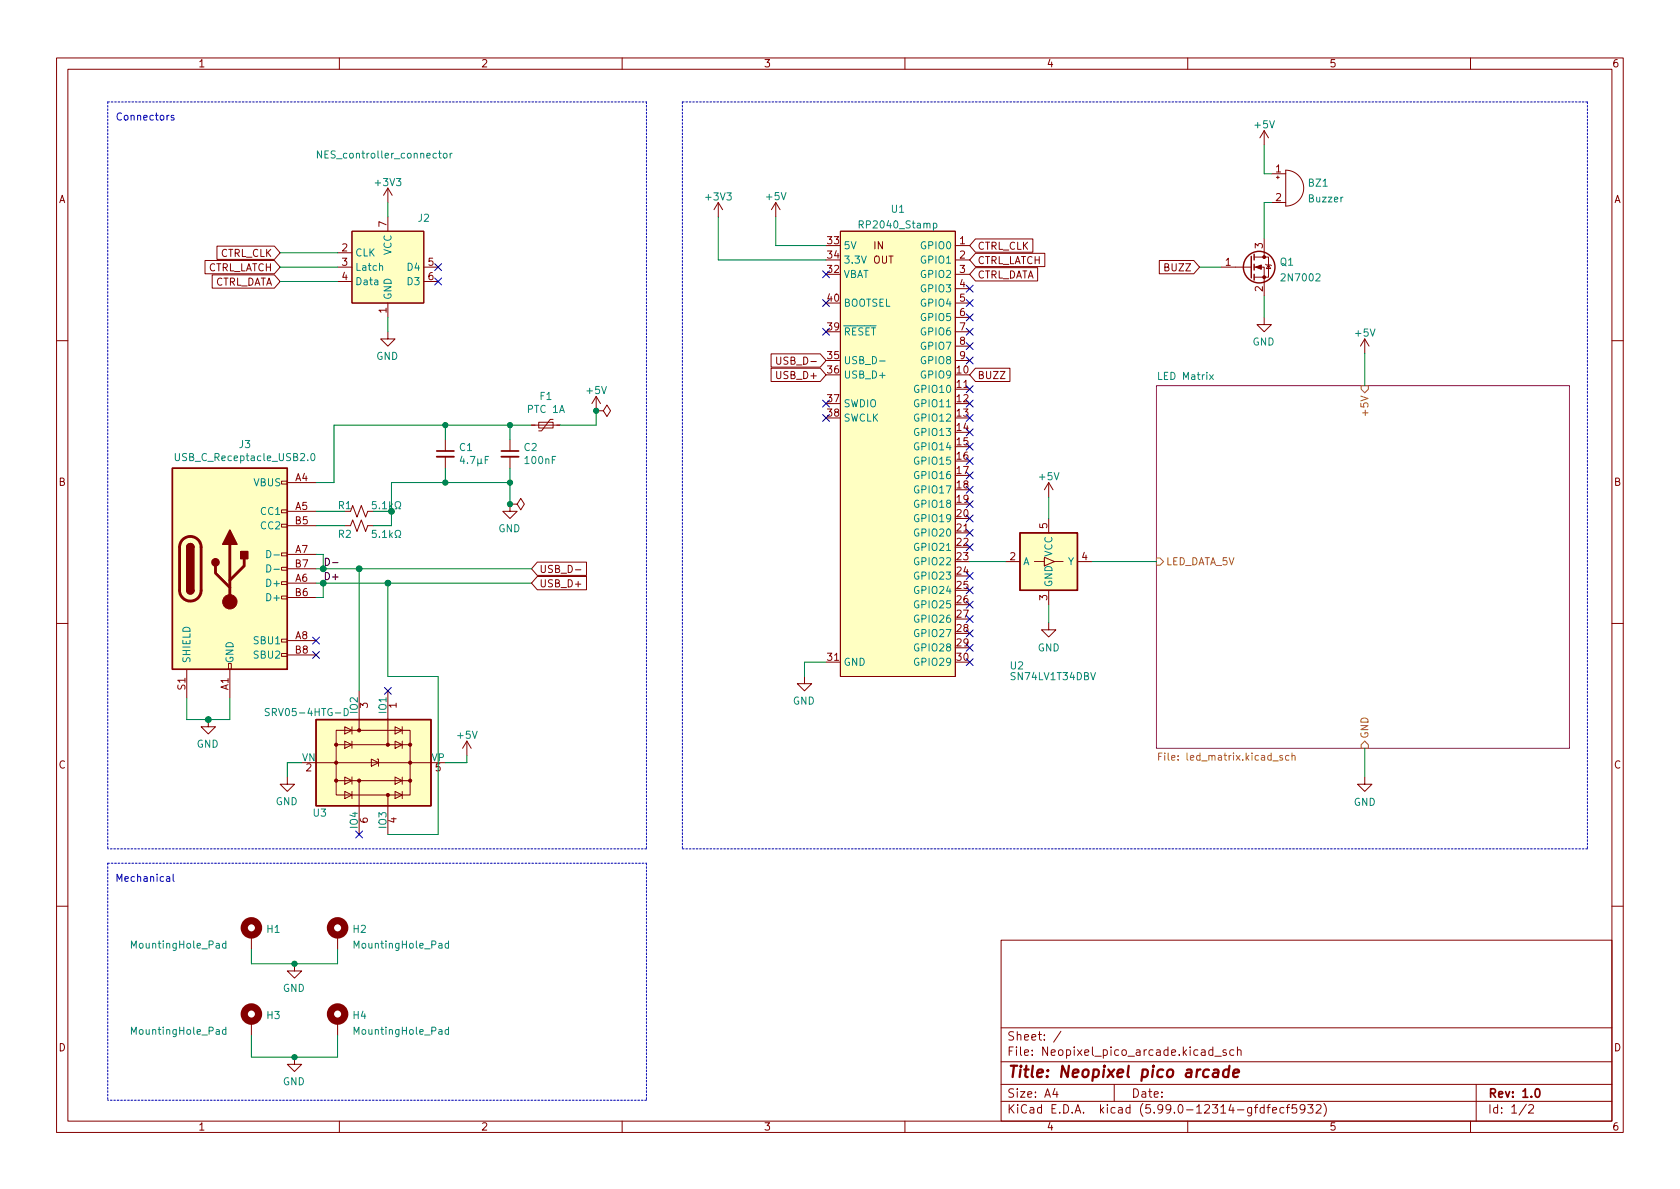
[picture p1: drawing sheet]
<svg xmlns="http://www.w3.org/2000/svg" width="297mm" height="210mm" viewBox="0 0 297 210" stroke-linecap="round" stroke-linejoin="round" font-family="sans-serif">
<g fill="none" stroke="#840000" stroke-width=".18">
<path d="M10 10.2h277v190.1h-277zM12 12.2h273v186.1h-273zM60 10.2v2M110 10.2v2M160 10.2v2M210 10.2v2M260 10.2v2M68.6 33.3v2.5M68.6 38.3v2.6M68.6 33.3l-.8 1.2M68.6 33.3l.7 1.2M127 35.8l-.8 1.3"/>
<path d="M127 35.8v2.5M127 35.8l.8 1.3M137.2 35.8l-.8 1.3M137.2 35.8v2.5M137.2 35.8l.7 1.3M223.5 23.1l-.7 1.3M223.5 23.1v2.5M223.5 23.1l.8 1.3M224.8 30.7h2.5M224.8 35.8h2.5M225.7 31.4h.5M225.9 31.1v.5"/>
<path d="M227.3 30.1a3.2 3.2 0 0 1 3.2 3.2 3.2 3.2 0 0 1-3.2 3.1zM36.2 46.1h12.3l1 1.1-1 1.2h-12.3zM37.5 48.6h11l1 1.2-1 1.2h-11zM38.4 43.5h10.1l1 1.2-1 1.2h-10.1zM59.7 47.2h2.5M59.7 44.7h2.5M59.7 49.8h2.5M62.2 40.9h12.7v12.7h-12.7zM68.6 58.7v1.2h-1.3l1.3 1.3 1.2-1.3h-1.2M68.6 53.6v2.5M74.9 47.2h2.6M74.9 49.8h2.6"/>
<path d="M148.6 40.9h20.3v78.7h-20.3zM168.9 43.4h2.5M168.9 46h2.5M168.9 48.5h2.5M168.9 51h2.5M168.9 53.6h2.5M168.9 56.1h2.5M168.9 58.7h2.5M172.5 42.3h10.1v2.3h-10.1l-1.1-1.2zM172.5 44.8h12.2v2.3h-12.2l-1.1-1.1zM172.5 47.3h11v2.4h-11l-1.1-1.2zM205 46.1h6.1l1 1.1-1 1.2h-6.1z"/>
<path d="M215.9 47.2h5.3M221.7 47.2h1.8v5.1M221.7 45.5h2.6v3.5h-2.6M223.5 56.1v1.3h-1.3l1.3 1.3 1.3-1.3h-1.3M223.5 42.2v3.3M223.8 46.7l.1 .2h.8l.1 .1M224.3 46.9l.4 .6h-.8zM241.3 59.9l-.8 1.3M241.3 59.9v2.6M241.3 59.9l.8 1.3M10 60.2h2M78.7 77.7v2.1"/>
<path d="M90.2 77.7v2.1M94 75.2h5.1M95.2 74.7h2.6v1h-2.6zM97.8 74.2h-.5l-1.5 2h-.6M105.4 72.6h1.3l.6-1 .6 1-.6 1.1-.6-1.1M105.4 72.6h.1M105.4 70.1l-.8 1.3M105.4 70.1v2.5M105.4 70.1l.8 1.3M136.3 65.1h8.7l1 1.2-1 1.2h-8.7zM136.3 62.6h8.7l1 1.1-1 1.2h-8.7zM137.3 63.1v1.1l.3 .2h.3l.1-.2v-1.1"/>
<path d="M168.9 68.8h2.5M168.9 61.2h2.5M168.9 63.7h2.5M172.5 65.1h6.1v2.4h-6.1l-1.1-1.2zM285 60.2h2M49.8 97.8h1v.5h-1zM49.8 92.7h1v.5h-1zM49.8 90.2h1v.5h-1zM49.8 85.1h1v.5h-1zM50.8 85.3h5.1M50.8 90.4h5.1M50.8 98h5.1"/>
<path d="M50.8 93h5.1M61 93h1l.4-1.1 .7 2.1 .8-2.1 .7 2.1 .4-1h1M62 90.4l.4-1 .7 2 .8-2 .7 2 .4-1h1M78.7 80.8v2M90.2 89.1h1.2l.7-1 .6 1-.6 1.1-.7-1.1M90.2 89.1h.1M90.2 89.1v1.3h-1.3l1.3 1.3 1.2-1.3h-1.2M90.2 80.8v2M95 99.4h8.7v2.4h-8.7l-1-1.2zM168.9 94.2h2.5M177.8 99.3h2.5M182.9 99.3h1.8"/>
<path d="M184.7 98.5l1.7 .8-1.7 .8zM185.4 85.3l-.7 1.3M185.4 85.3v2.6M185.4 91.7v2.5M185.4 85.3l.8 1.3M186.4 99.3h1.6M190.5 99.3h2.5M10 110.2h2M33 118.4v5M40.4 117.3h.5v1.1h-.5zM40.6 118.4v5M49.8 115.6h1v.5h-1z"/>
<path d="M49.8 113h1v.5h-1zM49.8 105.4h1v.5h-1zM49.8 102.9h1v.5h-1zM49.8 100.3h1v.5h-1zM50.8 103.1h5.1M50.8 113.3h5.1M50.8 105.7h5.1M50.8 100.6h5.1M50.8 115.8h5.1M95 101.9h8.7v2.4h-8.7l-1-1.2zM101.7 100.8h1M142.2 119.6v1.3h-1.2l1.2 1.3 1.3-1.3h-1.3"/>
<path d="M146 117.1h2.6M185.4 110.1v1.3h-1.3l1.3 1.2 1.3-1.2h-1.3M185.4 104.4v2.5M285 110.2h2M36.8 127.2v1.3h-1.2l1.2 1.3 1.3-1.3h-1.3M50.8 137.4v1.3h-1.3l1.3 1.2 1.3-1.2h-1.3M55.9 134.9h20.3M59.4 129.2h13.1v11.4h-13.1zM59.4 131.7h13.1M59.4 138h13.1M61 128.5l1.2 .7-1.2 .6zM61 131.1l1.2 .6-1.2 .6z"/>
<path d="M61 137.4l1.2 .6-1.2 .7zM61 139.9l1.2 .7-1.2 .6zM62.2 128.5v1.3M62.2 131.1v1.2M62.2 137.4v1.3M62.2 139.9v1.3M63.5 122.2v7M63.5 138v9.6M65.7 134.2l1.2 .7-1.2 .6zM66.7 134.2h.2v1.3M68.6 122.2v9.5M69.8 128.5l1.3 .7-1.3 .6z"/>
<path d="M69.8 131.1l1.3 .6-1.3 .6zM69.8 137.4l1.3 .6-1.3 .7zM69.8 139.9l1.3 .7-1.3 .6zM71.1 128.5v1.3M71.1 131.1v1.2M71.1 137.4v1.3M71.1 139.9v1.3M82.5 131.1l-.7 1.2M82.5 131.1v2.5M82.5 131.1l.8 1.2M241.3 137.4v1.3h-1.3l1.3 1.2 1.3-1.2h-1.3M68.6 140.6v7"/>
<path d="M10 160.2h2M44.4 165.3v2.6M52.1 170.4v1.3h-1.3l1.3 1.3 1.2-1.3h-1.2M59.7 165.3v2.6M177 166.3h108v32h-108zM285 160.2h2M44.4 180.6v2.5M52.1 186.9v1.3h-1.3l1.3 1.3 1.2-1.3h-1.2M59.7 180.6v2.5M60 198.3v2M110 198.3v2M160 198.3v2"/>
<path d="M177 194.8h108M177 191.8h108M177 187.8h108M177 181.8h108M186.5 192.5l-.4 1h1M186.9 193v1M187.6 182.4l-1.3 1.9M197 191.8v3M210 198.3v2M214.4 185.7l-.4-.1-.3 .3v.4l.2 .3h.5M214.4 185.1v1.5M214.8 186.8h1.1"/>
<path d="M216.8 185.7l-.4-.1-.2 .2 .1 .3 .5 .1v.4h-.6M218.1 185.7l-.4-.1-.3 .3v.4l.2 .3h.5M218.8 185.8l.2-.2 .4 .1v.9M218.8 185.1v1.5M223.5 195.9l-.4-.1-.3 .3v.4l.1 .3h.6M223.5 195.3v1.5M224 195.8h.6M224.6 195.3l-.4 .2v1.3M225 196.3l.7-.1-.1-.3-.4-.1-.2 .2 .1 .8h.5M227 195.9l-.4-.1-.3 .3v.4l.1 .3h.6M227.4 195.8h.6M228 195.3l-.4 .2v1.3"/>
<path d="M229.2 195.3h-.7l-.1 .7 .2-.1 .5 .1 .2 .2-.1 .5-.2 .1-.6-.1M230.7 196l-.3 .3-.4-.1-.1-.2 .1-.6 .4-.1 .2 .2a.99 .99 0 0 1-.3 1.3h-.3M231.2 195.3h.9l-.5 .6 .5 .1v.7l-.2 .1h-.5l-.2-.1M232.7 195.5l.6-.2 .2 .2 .1 .3-1 1h1M234.1 195.1a1.72 1.72 0 0 1 0 2.3M260 198.3v2M261 191.8v6.5M269.9 195.3l-1.3 1.9M270.3 195.5l.6-.2 .2 .2 .1 .3-1 1h1"/>
</g>
<path d="M77.2 79.8h3.1M88.6 79.8h3.1M271.6 192.6l.2-.1a.82 .82 0 0 1 .6 .7 .82 .82 0 0 1-.3 .8h-.2a.81 .81 0 0 1-.6-.6 .81 .81 0 0 1 .3-.8z" fill="none" stroke="#840000" stroke-width=".3"/>
<path d="M214.6 189.2l.2-.1 .6 .1-.1 1.3M215.4 189.6l-.6 .1a.4 .4 0 0 0-.4 .3 .4 .4 0 0 0 .3 .5l.6-.1M217.3 189.2a.66 .66 0 0 0-1 .3l-.1 .6 .2 .3 .2 .1 .5-.1M217.4 188.5l-.3 2M218.1 189.8l.9-.2v-.4l-.6-.1-.3 .3v1l.2 .1 .6-.1" fill="none" stroke="#840000" stroke-width=".4"/>
<path d="M204.5 68.2h73v64.1h-73z" fill="#fff" stroke="#fff" stroke-width=".18"/>
<path d="M204.5 68.2h73v64.1h-73z" fill="none" stroke="#840084" stroke-width=".18"/>
<path d="M240.7 68.2h1.2v.6l-.6 .7-.6-.7zM204.5 98.7h.6l.6 .6-.6 .6h-.6zM204.9 133.8h.4M205.5 133.2h-.6v1.2M226.7 133.6h-.3l-.1 .2v.2l.4 .1v.3h-.4M227.9 133.6h-.4l-.2 .2 .1 .6h.5M228.4 133.7l.2-.1h.3l.1 .8M228.4 133.2v1.2M241.3 131.1l.6 .6v.6h-1.2v-.6z" fill="none" stroke="#848400" stroke-width=".18"/>
<g fill="none" stroke="#008484" stroke-width=".18">
<path d="M56.8 26.7v1.3l-.7-1.3v1.3M78.4 27.2l.2-.1 .4 .1v.5l-.1 .2-.3 .1-.2-.2zM79.6 27.1v.9M79.9 27.1l-.3 .2M165 39.5h.4l.2 .2-.1 .6h-.5M67.1 47.1l.2-.1h.3l.1 .8M155.5 63.8h1M213.9 66.3l.6 .8M214.5 66.3l-.6 .8M31 80.2v1l.2 .3h.3l.2-.3v-1M47.2 97.3a.64 .64 0 0 1 .7 .7 .64 .64 0 0 1-.7 .6zM47.2 99.9a.64 .64 0 0 1 .7 .6 .64 .64 0 0 1-.7 .7z"/>
<path d="M48.4 98.1h1M55.1 80.3l.2-.1a.68 .68 0 0 1 .4 .6 .68 .68 0 0 1-.4 .7 .84 .84 0 0 1-.2-1.2zM66.5 88.7h-.6l-.1 .6 .2-.1h.4l.1 .2v.4l-.2 .2-.5-.2M66.5 93.8h-.6l-.1 .6 .2-.1h.4l.1 .2v.4l-.2 .2-.5-.2M67.1 89.8v.2M67.1 94.9v.2M67.6 89.1l.4-.4v1.3M67.6 94.1l.4-.3v1.3M67.6 90h.8M67.6 95.1h.8M68.9 88.7v1.3M68.9 93.8v1.3"/>
<path d="M69 89.5l.4 .5M69 94.6l.4 .5M69.4 89.1l-.5 .5M69.4 94.2l-.5 .5M69.9 90h.3v-.3a.54 .54 0 0 1-.3-.7 .54 .54 0 0 1 .8-.2 .58 .58 0 0 1-.2 .9v.3h.3M69.9 95.1h.3v-.3a.54 .54 0 0 1-.3-.7 .54 .54 0 0 1 .8-.3 .58 .58 0 0 1-.2 1v.3h.3M81.7 80.7l-.3 .9h.8M82 81.1v.9M82.7 81.9v.1M83.1 80.7h.9l-.6 1.3M84.5 81.1v1.3M85.1 81.8l.2 .2"/>
<path d="M85.1 81.1l-.1 .8-.3 .1-.2-.2M85.8 81.3h.4M86.4 80.7h-.6v1.3M48.4 100.7h1M47.6 125.3h-.5l-.2 .1v.4l.6 .2 .1 .3-.2 .3-.5-.1M60.9 125.3a.64 .64 0 0 1 .7 .6 .64 .64 0 0 1-.7 .7zM39.9 166.9l-.3-.1-.3 .3 .1 .5h.5M39.9 166.4v1.3M79.3 166.9l-.4-.1-.2 .3 .1 .5h.5M79.3 166.4v1.3M39.9 182.1h-.3l-.3 .2 .1 .5h.5M39.9 181.6v1.3"/>
<path d="M79.3 182.1h-.4l-.2 .2 .1 .5h.5M79.3 181.6v1.3"/>
</g>
<g fill="#ffffc2" stroke="#ffffc2" stroke-width=".18">
<path d="M30.5 82.8h20.3v35.6h-20.3z"/>
<path d="M55.9 127.2h20.3v15.3h-20.3z"/>
<path d="M62.2 40.9h12.7v12.7h-12.7z"/>
<path d="M148.6 40.9h20.3v78.7h-20.3z"/>
<path d="M180.3 94.2h10.2v10.2h-10.2z"/>
</g>
<g fill="none" stroke="#840000" stroke-width=".25">
<path d="M221.2 45.3v3.8M221.7 45v1M221.7 46.7v1M221.7 48.5v1M30.5 82.8h20.3v35.6h-20.3zM33 96.8a.64 .64 0 0 1 .7-.7 .64 .64 0 0 1 .6 .7M180.3 94.2h10.2v10.2h-10.2zM33 104.4a.64 .64 0 0 0 .7 .6 .64 .64 0 0 0 .6-.6M55.9 127.2h20.3v15.3h-20.3z"/>
<circle cx="222.6" cy="47.2" r="2.79"/>
</g>
<path d="M32.3 95.4a1.91 1.91 0 0 1 2.1-.4 1.91 1.91 0 0 1 1.2 1.8v7.6a1.91 1.91 0 0 1-1.9 1.9 1.91 1.91 0 0 1-2-1.9l.1-7.8 .1-.6zM40.6 96.3v10.1M43.2 98.8v1.3l-2.6 2.5M38.1 100.1v1.2l2.5 2.6" fill="none" stroke="#840000" stroke-width=".51"/>
<g fill="#840000" stroke="#840000" stroke-width=".25">
<path d="M33 104.4h1.3a.64 .64 0 0 1-.6 .6 .64 .64 0 0 1-.7-.6z"/>
<path d="M33.2 96.3a.64 .64 0 0 1 .7-.1 .64 .64 0 0 1 .4 .6h-1.3z"/>
<path d="M33 96.8h1.3v7.6h-1.3z"/>
<path d="M42.5 97.5h1.3v1.3h-1.3z"/>
<path d="M40.6 93.7l1.3 2.6h-2.5z"/>
<circle cx="38.1" cy="99.4" r=".63"/>
</g>
<g fill="#840000" stroke="#840000" stroke-width=".18">
<path d="M222 47.2l1-.3v.7z"/>
<circle cx="40.6" cy="106.4" r="1.27"/>
<circle cx="63.5" cy="129.2" r=".28"/>
<circle cx="59.4" cy="131.7" r=".28"/>
<circle cx="68.6" cy="131.7" r=".28"/>
<circle cx="72.5" cy="131.7" r=".28"/>
<circle cx="59.4" cy="134.9" r=".28"/>
<circle cx="72.5" cy="134.9" r=".28"/>
<circle cx="59.4" cy="138" r=".28"/>
<circle cx="63.5" cy="138" r=".28"/>
<circle cx="72.5" cy="138" r=".28"/>
<circle cx="68.6" cy="140.6" r=".28"/>
<circle cx="223.5" cy="49" r=".25"/>
<circle cx="223.5" cy="45.5" r=".25"/>
</g>
<g fill="none" stroke="#840000" stroke-width="1.3">
<circle cx="44.4" cy="179.3" r="1.27"/>
<circle cx="44.4" cy="164.1" r="1.27"/>
<circle cx="59.7" cy="179.3" r="1.27"/>
<circle cx="59.7" cy="164.1" r="1.27"/>
</g>
<path d="M77.2 80.8h3.1M88.6 80.8h3.1" fill="none" stroke="#840000" stroke-width=".33"/>
<path d="M57.5 98.7a.64 .64 0 0 1 .8 .6 .64 .64 0 0 1-.8 .7zM58.8 99.5h1" fill="none" stroke="#000" stroke-width=".18"/>
<path d="M21.5 20.1a.6 .6 0 0 0-.9 .4 .6 .6 0 0 0 .6 .7l.3-.1M29.5 155.1h.5v.8M30 155.3l-.4 .1-.2 .2 .2 .3 .4-.1M30.6 154.6v1.1l.2 .2" fill="none" stroke="#0000c2" stroke-width=".18"/>
<path d="M19 18h95.3M19 18v132.1M114.3 18v132.1M120.6 18h160.1M120.6 18v132.1M280.7 18v132.1M19 152.6v42M19 152.6h95.3M114.3 152.6v42M114.3 150.1h-95.3M280.7 150.1h-160.1M114.3 194.6h-95.3" fill="none" stroke="#0000c2" stroke-width=".18" stroke-dasharray=".3 .3"/>
<g fill="none" stroke="#008400" stroke-width=".18">
<path d="M68.6 35.8v2.5M127 38.3v7.7h19M137.2 38.3v5.1h8.8M223.5 25.6v5.1h1.3M224.8 35.8h-1.3v6.4M49.5 44.7h10.2M49.5 49.8h10.2M49.5 47.2h10.2M68.6 56.1v2.6M212.1 47.2h3.8M223.5 52.3v3.8M78.7 75.2v2.5"/>
<path d="M90.2 75.2v2.5M94 75.2h-34.9v10.1h-3.2M105.4 72.6v2.6h-6.3M241.3 62.5v5.7M55.9 90.4h5.1M55.9 93h5.1M55.9 98h1.2v2.6M66 90.4h3.2M78.7 82.8v2.5M90.2 85.3h-21v7.7h-3.2M90.2 82.8v6.3M171.4 99.3h6.4"/>
<path d="M185.4 87.9v3.8M193 99.3h11.5M55.9 100.6h38.1M55.9 103.1h38.1M57.1 103.1v2.6h-1.2M63.5 100.6v21.6M68.6 103.1v16.5h8.9v28h-8.9M146 117.1h-3.8v2.5M185.4 106.9v3.2M33 123.4v3.8h7.6v-3.8M53.3 134.9h-2.5v2.5M82.5 133.6v1.3h-3.8"/>
<path d="M241.3 132.3v5.1M44.4 167.9v2.5h15.3v-2.5M44.4 183.1v3.8h15.3v-3.8"/>
</g>
<g fill="none" stroke="#000084" stroke-width=".18">
<path d="M76.9 49.2l1.2 1.2M76.9 46.6l1.2 1.2M78.1 49.2l-1.2 1.2M78.1 46.6l-1.2 1.2M145.4 58.1l1.3 1.2M145.4 53l1.3 1.2M145.4 47.9l1.3 1.2M146.7 58.1l-1.3 1.2M146.7 53l-1.3 1.2M146.7 47.9l-1.3 1.2M170.8 55.5l1.3 1.2M170.8 58.1l1.3 1.2"/>
<path d="M170.8 53l1.3 1.2M170.8 50.4l1.3 1.3M172.1 55.5l-1.3 1.2M172.1 58.1l-1.3 1.2M172.1 53l-1.3 1.2M172.1 50.4l-1.3 1.3M145.4 70.8l1.3 1.2M145.4 73.3l1.3 1.2M146.7 70.8l-1.3 1.2M146.7 73.3l-1.3 1.2M170.8 60.6l1.3 1.2M170.8 63.1l1.3 1.3"/>
<path d="M170.8 68.2l1.3 1.2M170.8 78.4l1.3 1.2M170.8 75.8l1.3 1.3M170.8 73.3l1.3 1.2M170.8 70.8l1.3 1.2M172.1 60.6l-1.3 1.2M172.1 63.1l-1.3 1.3M172.1 68.2l-1.3 1.2M172.1 78.4l-1.3 1.2M172.1 75.8l-1.3 1.3M172.1 73.3l-1.3 1.2M172.1 70.8l-1.3 1.2"/>
<path d="M170.8 96.2l1.3 1.2M170.8 93.6l1.3 1.2M170.8 91.1l1.3 1.2M170.8 88.5l1.3 1.3M170.8 86l1.3 1.2M170.8 83.5l1.3 1.2M170.8 80.9l1.3 1.2M172.1 96.2l-1.3 1.2M172.1 93.6l-1.3 1.2M172.1 91.1l-1.3 1.2M172.1 88.5l-1.3 1.3M172.1 86l-1.3 1.2"/>
<path d="M172.1 83.5l-1.3 1.2M172.1 80.9l-1.3 1.2M55.3 112.7l1.2 1.2M55.3 115.2l1.2 1.2M56.5 112.7l-1.2 1.2M56.5 115.2l-1.2 1.2M170.8 106.3l1.3 1.2M170.8 116.5l1.3 1.2M170.8 113.9l1.3 1.3M170.8 108.9l1.3 1.2M170.8 111.4l1.3 1.2M170.8 103.8l1.3 1.2"/>
<path d="M170.8 101.2l1.3 1.3M172.1 106.3l-1.3 1.2M172.1 116.5l-1.3 1.2M172.1 113.9l-1.3 1.3M172.1 108.9l-1.3 1.2M172.1 111.4l-1.3 1.2M172.1 103.8l-1.3 1.2M172.1 101.2l-1.3 1.3M68 121.6l1.2 1.2M69.2 121.6l-1.2 1.2M62.9 147l1.2 1.2M64.1 147l-1.2 1.2"/>
</g>
<g fill="#008400" stroke="#008400" stroke-width=".18">
<circle cx="78.7" cy="85.3" r=".46"/>
<circle cx="90.2" cy="85.3" r=".46"/>
<circle cx="90.2" cy="89.1" r=".46"/>
<circle cx="90.2" cy="75.2" r=".46"/>
<circle cx="105.4" cy="72.6" r=".46"/>
<circle cx="52.1" cy="170.4" r=".46"/>
<circle cx="52.1" cy="186.9" r=".46"/>
<circle cx="36.8" cy="127.2" r=".51"/>
<circle cx="57.2" cy="100.6" r=".51"/>
<circle cx="63.5" cy="100.6" r=".51"/>
<circle cx="68.6" cy="103.1" r=".51"/>
<circle cx="57.2" cy="103.1" r=".51"/>
<circle cx="69.2" cy="90.4" r=".51"/>
<circle cx="78.7" cy="75.2" r=".46"/>
</g>
<text font-size="2.8" fill="#840000" x="178" y="190.6">Title: Neopixel pico arcade</text>
<g font-size="2.1" fill="#840000">
<text x="178" y="184">Sheet: /</text>
<text x="178" y="186.7">File: Neopixel_pico_arcade.kicad_sch</text>
<text x="178" y="196.9">KiCad E.D.A. kicad (5.99.0-12314-gfdfecf5932)</text>
<text x="178" y="194.1">Size: A4</text>
<text x="200" y="194.1">Date:</text>
<text x="263" y="194.1">Rev: 1.0</text>
<text x="263" y="196.9">Id: 1/2</text>
</g>
<g font-size="1.8" fill="#840000">
<text x="35" y="11.9">1</text>
<text x="85" y="11.9">2</text>
<text x="135" y="11.9">3</text>
<text x="185" y="11.9">4</text>
<text x="235" y="11.9">5</text>
<text x="285" y="11.9">6</text>
<text x="10.3" y="35.9">A</text>
<text x="225.6" y="30.5">1</text>
<text x="225.6" y="35.6">2</text>
<text x="285.3" y="35.9">A</text>
<text x="68.3" y="40.1" transform="rotate(-90 68.3 40.1)">7</text>
<text x="36.5" y="48">CTRL_LATCH</text>
<text x="38.9" y="45.4">CTRL_CLK</text>
<text x="60.5" y="44.4">2</text>
<text x="60.5" y="47">3</text>
<text x="75.7" y="47">5</text>
<text x="146.3" y="43.2">33</text>
<text x="146.3" y="45.7">34</text>
<text x="154.3" y="46.6">OUT</text>
<text x="154.5" y="44.1">IN</text>
<text x="169.7" y="43.2">1</text>
<text x="169.7" y="45.7">2</text>
<text x="172.8" y="44.2">CTRL_CLK</text>
<text x="172.8" y="46.7">CTRL_LATCH</text>
<text x="206" y="48">BUZZ</text>
<text x="216.7" y="47">1</text>
<text x="223.3" y="43.9" transform="rotate(-90 223.3 43.9)">3</text>
<text x="37.6" y="50.5">CTRL_DATA</text>
<text x="60.5" y="49.5">4</text>
<text x="75.7" y="49.5">6</text>
<text x="146.3" y="48.3">32</text>
<text x="146.3" y="53.3">40</text>
<text x="169.7" y="48.3">3</text>
<text x="169.7" y="50.8">4</text>
<text x="169.7" y="53.3">5</text>
<text x="172.8" y="49.2">CTRL_DATA</text>
<text x="223.3" y="51.5" transform="rotate(-90 223.3 51.5)">2</text>
<text x="68.3" y="55.4" transform="rotate(-90 68.3 55.4)">1</text>
<text x="146.3" y="58.4">39</text>
<text x="169.7" y="55.9">6</text>
<text x="169.7" y="58.4">7</text>
<text x="138.1" y="64.5">USB_D-</text>
<text x="146.3" y="63.5">35</text>
<text x="169.7" y="61">8</text>
<text x="169.7" y="63.5">9</text>
<text x="137.7" y="67">USB_D+</text>
<text x="146.3" y="66">36</text>
<text x="146.3" y="71.1">37</text>
<text x="169.2" y="66">10</text>
<text x="169.2" y="68.6">11</text>
<text x="169.2" y="71.1">12</text>
<text x="172.8" y="67">BUZZ</text>
<text x="146.3" y="73.7">38</text>
<text x="169.2" y="73.7">13</text>
<text x="169.2" y="76.2">14</text>
<text x="169.2" y="78.7">15</text>
<text x="169.2" y="81.3">16</text>
<text x="169.2" y="83.8">17</text>
<text x="10.3" y="85.9">B</text>
<text x="52.2" y="85.1">A4</text>
<text x="169.2" y="86.4">18</text>
<text x="169.2" y="88.9">19</text>
<text x="285.3" y="85.9">B</text>
<text x="52.2" y="90.2">A5</text>
<text x="52.2" y="92.7">B5</text>
<text x="169.2" y="91.4">20</text>
<text x="169.2" y="94">21</text>
<text x="185.2" y="93.5" transform="rotate(-90 185.2 93.5)">5</text>
<text x="52.2" y="97.8">A7</text>
<text x="52.2" y="100.3">B7</text>
<text x="95.3" y="101.3">USB_D-</text>
<text x="169.2" y="96.5">22</text>
<text x="169.2" y="99.1">23</text>
<text x="169.2" y="101.6">24</text>
<text x="178.6" y="99.1">2</text>
<text x="191.3" y="99.1">4</text>
<text x="52.2" y="102.9">A6</text>
<text x="52.2" y="105.4">B6</text>
<text x="95.3" y="103.8">USB_D+</text>
<text x="169.2" y="104.1">25</text>
<text x="169.2" y="106.7">26</text>
<text x="185.2" y="106.2" transform="rotate(-90 185.2 106.2)">3</text>
<text x="52.2" y="113">A8</text>
<text x="169.2" y="109.2">27</text>
<text x="169.2" y="111.8">28</text>
<text x="52.2" y="115.6">B8</text>
<text x="146.3" y="116.8">31</text>
<text x="169.2" y="114.3">29</text>
<text x="169.2" y="116.8">30</text>
<text x="32.8" y="122" transform="rotate(-90 32.8 122)">S1</text>
<text x="40.4" y="122" transform="rotate(-90 40.4 122)">A1</text>
<text x="65" y="125.2" transform="rotate(-90 65 125.2)">3</text>
<text x="70.1" y="125.2" transform="rotate(-90 70.1 125.2)">1</text>
<text x="10.3" y="135.9">C</text>
<text x="54.1" y="136.4">2</text>
<text x="77" y="136.4">5</text>
<text x="285.3" y="135.9">C</text>
<text x="65" y="145.5" transform="rotate(-90 65 145.5)">6</text>
<text x="70.1" y="145.5" transform="rotate(-90 70.1 145.5)">4</text>
<text x="10.3" y="185.9">D</text>
<text x="285.3" y="185.9">D</text>
<text x="35" y="199.9">1</text>
<text x="85" y="199.9">2</text>
<text x="135" y="199.9">3</text>
<text x="185" y="199.9">4</text>
<text x="235" y="199.9">5</text>
<text x="285" y="199.9">6</text>
</g>
<g font-size="1.8" fill="#0000c2">
<text x="21.3" y="21.3">Connectors</text>
<text x="20.3" y="155.9">Mechanical</text>
</g>
<g font-size="1.8" fill="#008484">
<text x="221.9" y="22.7">+5V</text>
<text x="56.8" y="28">NES_controller_connector</text>
<text x="66.5" y="32.9">+3V3</text>
<text x="124.9" y="35.4">+3V3</text>
<text x="135.6" y="35.4">+5V</text>
<text x="231.4" y="33">BZ1</text>
<text x="231.5" y="35.8">Buzzer</text>
<text x="73.9" y="39.2">J2</text>
<text x="152.4" y="40.4">RP2040_Stamp</text>
<text x="157.6" y="37.6">U1</text>
<text x="62.7" y="45.3">CLK</text>
<text x="62.7" y="47.9">Latch</text>
<text x="69.2" y="45.1" transform="rotate(-90 69.2 45.1)">VCC</text>
<text x="72.2" y="47.9">D4</text>
<text x="149.1" y="44.1">5V</text>
<text x="149.1" y="46.6">3.3V</text>
<text x="163" y="44.1">GPIO0</text>
<text x="163" y="46.6">GPIO1</text>
<text x="226.4" y="47">Q1</text>
<text x="62.7" y="50.4">Data</text>
<text x="69.2" y="53.1" transform="rotate(-90 69.2 53.1)">GND</text>
<text x="72.2" y="50.4">D3</text>
<text x="149.1" y="49.1">VBAT</text>
<text x="163" y="49.1">GPIO2</text>
<text x="163" y="51.7">GPIO3</text>
<text x="226.9" y="49.7">2N7002</text>
<text x="149.1" y="59.3">~{RESET}</text>
<text x="149.1" y="54.2">BOOTSEL</text>
<text x="163" y="54.2">GPIO4</text>
<text x="163" y="56.8">GPIO5</text>
<text x="163" y="59.3">GPIO6</text>
<text x="239.7" y="59.5">+5V</text>
<text x="66.5" y="63.6">GND</text>
<text x="149.1" y="64.4">USB_D-</text>
<text x="163" y="61.8">GPIO7</text>
<text x="163" y="64.4">GPIO8</text>
<text x="221.4" y="61.1">GND</text>
<text x="95.5" y="70.7">F1</text>
<text x="103.8" y="69.7">+5V</text>
<text x="149.1" y="66.9">USB_D+</text>
<text x="162" y="69.5">GPIO10</text>
<text x="163" y="66.9">GPIO9</text>
<text x="205" y="67.2">LED Matrix</text>
<text x="93.4" y="73">PTC 1A</text>
<text x="149.1" y="72">SWDIO</text>
<text x="149.1" y="74.5">SWCLK</text>
<text x="162" y="72">GPIO11</text>
<text x="162" y="74.5">GPIO12</text>
<text x="162" y="77.1">GPIO13</text>
<text x="31.6" y="81.5">USB_C_Receptacle_USB2.0</text>
<text x="42.3" y="79.2">J3</text>
<text x="81.3" y="79.7">C1</text>
<text x="92.7" y="79.7">C2</text>
<text x="93" y="82">100nF</text>
<text x="162" y="79.6">GPIO14</text>
<text x="162" y="82.2">GPIO15</text>
<text x="44.9" y="86">VBUS</text>
<text x="162" y="84.7">GPIO16</text>
<text x="162" y="87.2">GPIO17</text>
<text x="162" y="89.8">GPIO18</text>
<text x="183.8" y="84.9">+5V</text>
<text x="46.2" y="91.1">CC1</text>
<text x="46.2" y="93.6">CC2</text>
<text x="59.8" y="90">R1</text>
<text x="59.8" y="95.1">R2</text>
<text x="88.1" y="94.1">GND</text>
<text x="162" y="92.3">GPIO19</text>
<text x="162" y="94.9">GPIO20</text>
<text x="162" y="97.4">GPIO21</text>
<text x="162" y="99.9">GPIO22</text>
<text x="180.8" y="99.9">A</text>
<text x="186.1" y="98.5" transform="rotate(-90 186.1 98.5)">VCC</text>
<text x="188.8" y="99.9">Y</text>
<text x="47.5" y="103.8">D+</text>
<text x="47.5" y="106.3">D+</text>
<text x="162" y="102.5">GPIO23</text>
<text x="162" y="105">GPIO24</text>
<text x="162" y="107.6">GPIO25</text>
<text x="186.1" y="103.9" transform="rotate(-90 186.1 103.9)">GND</text>
<text x="45.1" y="113.9">SBU1</text>
<text x="162" y="110.1">GPIO26</text>
<text x="162" y="112.6">GPIO27</text>
<text x="33.7" y="117.3" transform="rotate(-90 33.7 117.3)">SHIELD</text>
<text x="41.3" y="117.3" transform="rotate(-90 41.3 117.3)">GND</text>
<text x="45.1" y="116.5">SBU2</text>
<text x="149.1" y="117.7">GND</text>
<text x="162" y="115.2">GPIO28</text>
<text x="162" y="117.7">GPIO29</text>
<text x="178.7" y="118.4">U2</text>
<text x="183.5" y="115.2">GND</text>
<text x="140.2" y="124.6">GND</text>
<text x="178.9" y="120.3">SN74LV1T34DBV</text>
<text x="47.8" y="126.6">SRV05-4HTG-D</text>
<text x="63.2" y="126.1" transform="rotate(-90 63.2 126.1)">IO2</text>
<text x="68.3" y="126.1" transform="rotate(-90 68.3 126.1)">IO1</text>
<text x="81" y="130.6">+5V</text>
<text x="34.8" y="132.2">GND</text>
<text x="53.4" y="134.6">VN</text>
<text x="76.3" y="134.6">VP</text>
<text x="48.7" y="142.4">GND</text>
<text x="239.3" y="142.5">GND</text>
<text x="55.4" y="144.4">U3</text>
<text x="63.2" y="146.5" transform="rotate(-90 63.2 146.5)">IO4</text>
<text x="68.3" y="146.5" transform="rotate(-90 68.3 146.5)">IO3</text>
<text x="23.6" y="167.7">MountingHole_Pad</text>
<text x="47.2" y="164.9">H1</text>
<text x="62.4" y="164.9">H2</text>
<text x="62.9" y="167.7">MountingHole_Pad</text>
<text x="50" y="175.4">GND</text>
<text x="23.6" y="183">MountingHole_Pad</text>
<text x="47.2" y="180.2">H3</text>
<text x="62.4" y="180.2">H4</text>
<text x="62.9" y="183">MountingHole_Pad</text>
<text x="50" y="191.9">GND</text>
</g>
<g font-size="1.8" fill="#848400">
<text x="241.9" y="73" transform="rotate(-90 241.9 73)">+5V</text>
<text x="206.1" y="99.9">LED_DATA_5V</text>
<text x="241.9" y="130.7" transform="rotate(-90 241.9 130.7)">GND</text>
<text x="205.9" y="134.5">File: led_matrix.kicad_sch</text>
</g>
<text font-size="1.8" x="57.1" y="102.6">D+</text>
</svg>
